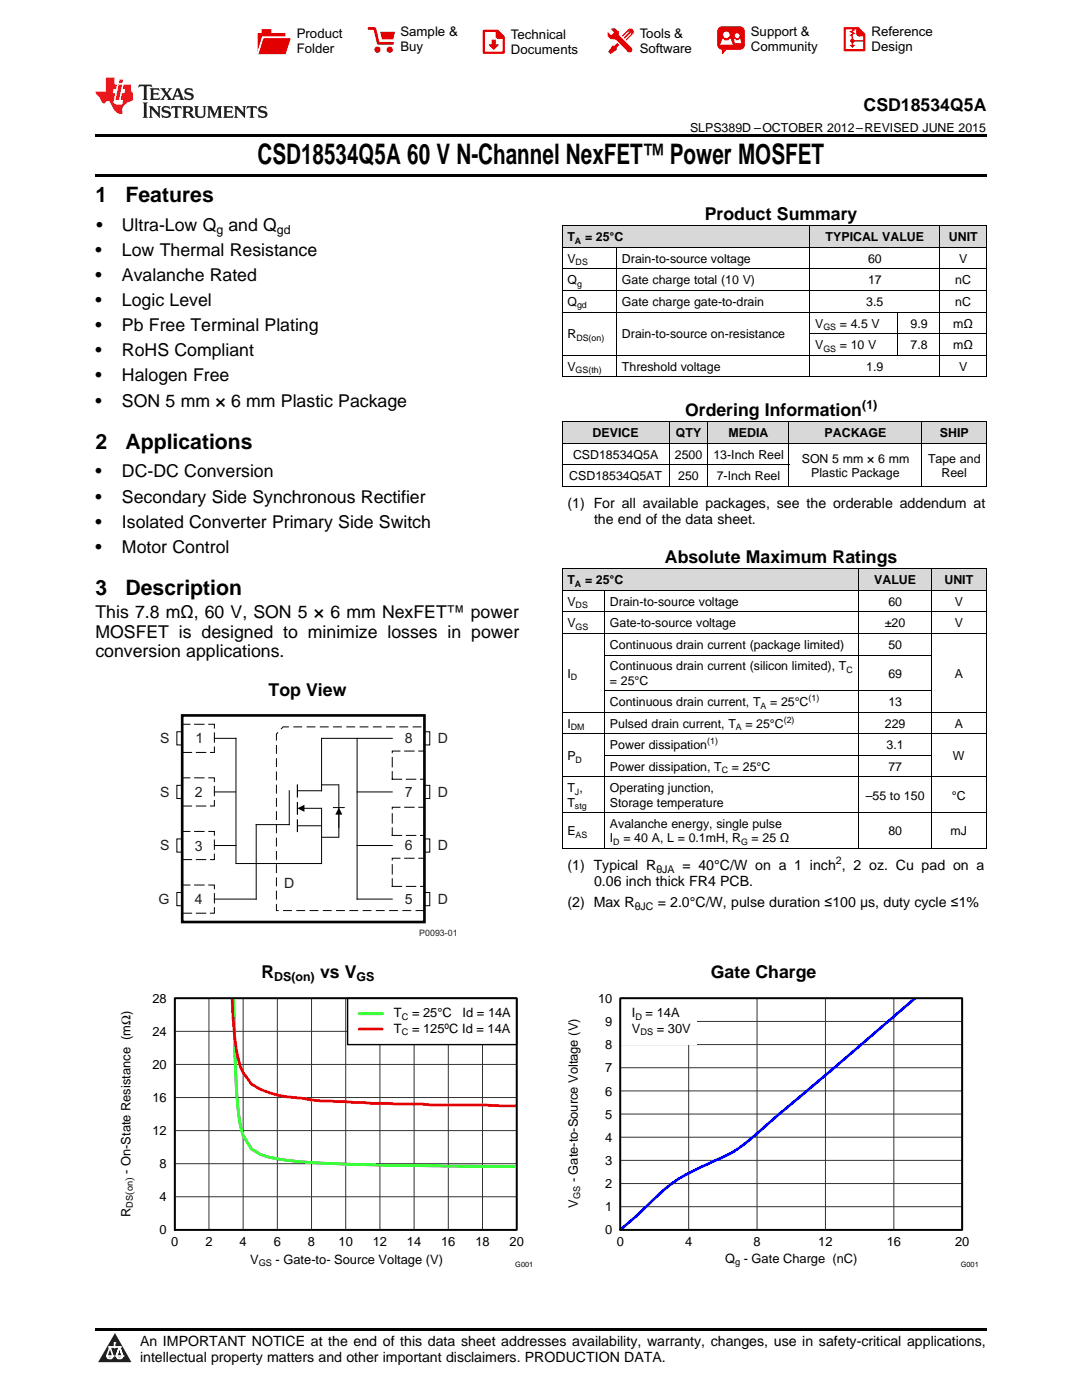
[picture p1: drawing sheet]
<svg xmlns="http://www.w3.org/2000/svg" width="216mm" height="279mm" viewBox="0 0 216 279" stroke-linecap="round" stroke-linejoin="round" font-family="sans-serif">
<g fill="#d8d8d8">
<path d="M112.2 113.6h8.4v4.3h-8.4z"/>
<path d="M120.6 113.6h50.8v4.3h-50.8z"/>
<path d="M171.4 113.6h14.4v4.3h-14.4z"/>
<path d="M185.8 113.6h11v4.3h-11z"/>
<path d="M112.2 84.2h21.4v4.3h-21.4z"/>
<path d="M133.6 84.2h7.7v4.3h-7.7z"/>
<path d="M141.3 84.2h16.2v4.3h-16.2z"/>
<path d="M157.5 84.2h26.5v4.3h-26.5z"/>
<path d="M184 84.2h12.8v4.3h-12.8z"/>
<path d="M112.2 45.1h10.8v4.3h-10.8z"/>
<path d="M123 45.1h38.6v4.3h-38.6z"/>
<path d="M161.6 45.1h17.6v4.3h-17.6z"/>
<path d="M179.2 45.1h8.4v4.3h-8.4z"/>
<path d="M187.6 45.1h9.2v4.3h-9.2z"/>
</g>
<path d="M22.9 266l3.3 5.9h-6.6z" fill="#231f20"/>
<path d="M21.3 270.6h1.2l-.3 .5h-.3a.53 .53 0 0 1-.6-.5z" fill-rule="evenodd" fill="#fff"/>
<path d="M21.3 270.6h1.2l-.3 .5h-.3a.53 .53 0 0 1-.6-.5z" fill="none" stroke="#231f20" stroke-width=".33"/>
<path d="M21.3 270.6l1.2 .1-.3 .4h-.5z" fill="none" stroke="#fff" stroke-width=".33"/>
<path d="M22.9 268.9h.1" fill="none" stroke="#fff" stroke-width=".33"/>
<path d="M22.9 268v.9z" fill="#fff"/>
<path d="M22.9 268v.9z" fill="none" stroke="#fff" stroke-width=".33"/>
<circle cx="22.9" cy="268" r=".16" fill="#fff"/>
<path d="M21.8 268.8h.1" fill="none" stroke="#fff" stroke-width=".33"/>
<path d="M21.8 268.8h2.2z" fill="#fff"/>
<path d="M21.8 268.8h2.2z" fill="none" stroke="#fff" stroke-width=".33"/>
<circle cx="24" cy="268.8" r=".16" fill="#fff"/>
<path d="M23.2 270.6h.1" fill="none" stroke="#fff" stroke-width=".33"/>
<path d="M23.8 268.8l-.6 1.8z" fill="#fff"/>
<path d="M23.8 268.8l-.6 1.8z" fill="none" stroke="#fff" stroke-width=".33"/>
<path d="M23.8 268.8l.7 1.8z" fill="#fff"/>
<path d="M23.8 268.8l.7 1.8z" fill="none" stroke="#fff" stroke-width=".33"/>
<path d="M24.4 270.6h.1" fill="none" stroke="#fff" stroke-width=".33"/>
<circle cx="21.3" cy="270.6" r=".16" fill="#fff"/>
<path d="M22 268.8l-.7 1.8z" fill="#fff"/>
<path d="M22 268.8l-.7 1.8z" fill="none" stroke="#fff" stroke-width=".33"/>
<path d="M22 268.8l.5 1.8z" fill="#fff"/>
<path d="M22 268.8l.5 1.8z" fill="none" stroke="#fff" stroke-width=".33"/>
<circle cx="22.5" cy="270.6" r=".16" fill="#fff"/>
<path d="M23.3 270.6h1.2a.63 .63 0 0 1-.6 .5 .63 .63 0 0 1-.6-.5z" fill-rule="evenodd" fill="#fff"/>
<path d="M23.3 270.6h1.2a.63 .63 0 0 1-.6 .5 .63 .63 0 0 1-.6-.5z" fill="none" stroke="#231f20" stroke-width=".33"/>
<path d="M23.3 270.6h1.2l-.4 .5h-.5z" fill="none" stroke="#fff" stroke-width=".33"/>
<path d="M23.2 270.6h.1" fill="none" stroke="#fff" stroke-width=".33"/>
<circle cx="24.5" cy="270.6" r=".16" fill="#fff"/>
<path d="M19 265.1h177.8v.5h-177.8z" fill="#000"/>
<path d="M34.9 199.2h68.2v46.2h-68.2z" fill="none" stroke="#000" stroke-width=".28"/>
<g fill="none" stroke="#333" stroke-width=".2">
<path d="M34.9 199.2h68.2v46.2h-68.2zM41.7 199.2v46.2M48.5 199.2v46.2M55.3 199.2v46.2M62.2 199.2v46.2M69 199.2v46.2M75.8 199.2v46.2M82.6 199.2v46.2M89.5 199.2v46.2M96.3 199.2v46.2M34.9 219h68.2M34.9 212.4h68.2"/>
<path d="M34.9 205.8h68.2M34.9 238.8h68.2M34.9 232.2h68.2M34.9 225.6h68.2"/>
</g>
<path d="M46.6 199.2l.2 9.6 .4 8.3 .3 4.2a13.4 13.4 0 0 0 2.7 8.1 13.9 13.9 0 0 0 6.8 2.1 322.1 322.1 0 0 0 27.3 1.1l18.8 .2" fill="none" stroke="#0f0" stroke-width=".55"/>
<path d="M46.3 199.2a57.8 57.8 0 0 0 1.5 13.2l.7 1.7 1.7 2.3a20 20 0 0 0 10.3 2.8l3.4 .5 10.2 .5 10.2 .2 1.7 .1 17.1 .2" fill="none" stroke="#f00" stroke-width=".55"/>
<path d="M69.4 199.2h33.7v9.3h-33.7z" fill="#fff"/>
<path d="M69.4 199.2h33.7v9.3h-33.7zM123.8 199.2h68.2v46.2h-68.2z" fill="none" stroke="#000" stroke-width=".28"/>
<path d="M71.7 202.3h4.6" fill="none" stroke="#0f0" stroke-width=".55"/>
<path d="M71.7 205.4h4.6" fill="none" stroke="#f00" stroke-width=".55"/>
<path d="M34.9 199.2h68.2v46.2h-68.2z" fill="none" stroke="#000" stroke-width=".37"/>
<g fill="none" stroke="#333" stroke-width=".2">
<path d="M123.8 199.2h68.2v46.2h-68.2zM137.4 199.2v46.2M151.1 199.2v46.2M164.7 199.2v46.2M178.4 199.2v46.2M123.8 217.7h68.2M123.8 213.1h68.2M123.8 208.5h68.2M123.8 203.8h68.2M123.8 236.2h68.2M123.8 231.6h68.2M123.8 227h68.2"/>
<path d="M123.8 222.3h68.2M123.8 240.8h68.2"/>
</g>
<path d="M182.7 199.2l-27.9 23.7a64.4 64.4 0 0 1-8.3 6.9l-2.1 1.1a63.8 63.8 0 0 0-10.2 5.2l-1.6 1.2-5.6 5.4-3.2 2.7" fill="none" stroke="#00f" stroke-width=".55"/>
<path d="M123.8 199.2h15.2v9.3h-15.2z" fill="#fff"/>
<path d="M123.8 199.2h68.2v46.2h-68.2z" fill="none" stroke="#000" stroke-width=".37"/>
<g fill="none" stroke="#010202" stroke-width=".2">
<path d="M35.3 146h1.1v2.7h-1.1zM35.3 156.7h1.1v2.7h-1.1zM42.8 147.4h4.3v24.9M42.8 158h4.2M57.7 157.8v6.8h-6.6v14.8h-8.3M59.3 156.7v2.3M67.6 156.6v4.6M71.3 158h7M71.3 147.4v32h7M78.3 147.4h-14.1v10.4h-4.8M84.7 146h1.1v2.7h-1.1zM84.7 156.7h1.1v2.7h-1.1z"/>
<path d="M35.3 167.4h1.1v2.7h-1.1zM35.3 178.1h1.1v2.7h-1.1zM42.8 168.7h4.3M59.3 160.2v2.3M59.3 163.6v2.4M60.3 161.3h3.9v11h-17.1M66.5 161.2h2.2M71.3 168.7h7M84.7 167.4h1.1v2.7h-1.1zM84.7 178.1h1.1v2.7h-1.1z"/>
</g>
<path d="M36.4 142.8h48.3v41.2h-48.3z" fill="none" stroke="#010202" stroke-width=".53"/>
<path d="M36.4 144.5h6.4v5.7h-6.4zM36.4 155.2h6.4v5.7h-6.4zM78.3 149.9h6.4v5.6h-6.4zM36.4 165.9h6.4v5.7h-6.4zM36.4 176.6h6.4v5.6h-6.4zM78.3 161.1h6.4v5.6h-6.4zM78.3 171.3h6.4v5.6h-6.4z" fill="none" stroke="#010202" stroke-width=".2" stroke-dasharray="1.9 .9"/>
<path d="M84.7 181.7h-29.5v-35.2l1.3-1.4h28.2" fill="none" stroke="#010202" stroke-width=".2" stroke-dasharray="1.8 .9" stroke-linecap="butt"/>
<path d="M59.3 161.3l1.4-.7v1.4z" fill="#010202"/>
<path d="M67.6 162.1v3.2" fill="none" stroke="#010202" stroke-width=".2"/>
<path d="M67.6 161.2l.7 1.4h-1.4z" fill="#010202"/>
<path d="M64.2 156.6h3.4M59.3 164.8h4.9M67.6 161.2v5.9h-3.4" fill="none" stroke="#010202" stroke-width=".2"/>
<g fill="none" stroke="#000" stroke-width=".2">
<path d="M112.2 58h84.6M112.2 53.7h84.6M112.2 49.4h84.6M112.2 45.1h84.6M112.2 45.1v30.1M123 49.4v25.8M161.6 45.1v30.1M187.6 45.1v30.1M196.8 45.1v30.1M112.2 75.2h84.6M112.2 70.9h84.6M112.2 62.3h84.6"/>
<path d="M161.6 66.6h35.2M179.2 62.3v8.6M112.2 97.1h84.6M112.2 92.8h45.3M112.2 88.5h84.6M112.2 84.2h84.6M112.2 84.2v13M133.5 84.2v13M141.2 84.2v13M157.4 84.2v13M184 84.2v13M196.8 84.2v13"/>
<path d="M112.2 117.8h84.6M112.2 113.5h84.6M112.2 113.6v55.8M120.6 117.9v51.5M171.4 113.6v55.8M185.8 113.6v55.8M196.8 113.6v55.8M112.2 126.4h84.6M112.2 122.1h84.6M120.6 137.8h65.2M120.6 130.7h65.2M112.2 155.1h84.6"/>
<path d="M112.2 146.5h84.6M112.2 142.2h84.6M120.6 150.8h65.2M112.2 169.3h84.6M112.2 162.2h84.6"/>
</g>
<path d="M19 34.8h177.8v.5h-177.8zM19 26.8h177.8v.6h-177.8zM112.2 97.1l.1 .1zM141.1 97.1l.2 .1zM157.4 97.1l.1 .1zM183.9 97.1l.1 .1zM196.7 97.1l.1 .1z" fill="#000"/>
<path d="M27.7 16.9l-.1 .6 .6-.3h.5v.2v2.2l-.2 .4h1l-.2-.4v-2.2v-.2h.5l.6 .3-.2-.6zM29.9 17.6l.2 .4v1.6l-.2 .4h1.9l.1-.6a1.09 1.09 0 0 1-1.3 .1v-.6h.6l.4 .2v-.7l-.2 .2h-.8v-.6l.2-.1a1.01 1.01 0 0 1 1 .3l-.1-.6zM32 17.6l.9 1.2-1 1.2h.9l-.2-.3 .5-.7 .5 .7-.3 .3h1.7l-.2-.3 .1-.4h1l.1 .4-.2 .3h1l-.3-.4-.7-2h-.5l-1 2.2-.8-1.1 .9-1.1h-.9l.2 .2-.4 .7-.4-.7 .2-.2zM35.4 18l.4 1h-.8zM37 17.7a.66 .66 0 0 0-.2 .8 .66 .66 0 0 0 .6 .4l.7 .2 .1 .2a.8 .8 0 0 1-.7 .4 .8 .8 0 0 1-.7-.5l.1 .8 .2-.2a.94 .94 0 0 0 1.1 .1 .94 .94 0 0 0 .4-.9 1.48 1.48 0 0 0-1.3-.6v-.4a1.1 1.1 0 0 1 1.2 .2l-.2-.6-.2 .1-.5-.1zM28.5 20.4l.2 .4v2.3l-.2 .4h1l-.2-.4v-2.3l.2-.4zM29.7 21.2l.2 .4v1.5l-.2 .4h.8l-.3-.4 .1-1.3 1.6 1.8v-2l.2-.4h-.7l.2 .2v1.1l-1.2-1.3zM32.5 21.3a.66 .66 0 0 0-.2 .8 .66 .66 0 0 0 .6 .4l.6 .2 .2 .2a.8 .8 0 0 1-.8 .4 .8 .8 0 0 1-.7-.5l.2 .7 .2-.1a.94 .94 0 0 0 1 .1 .94 .94 0 0 0 .5-1 1.47 1.47 0 0 0-1.3-.6l-.1-.3a1.1 1.1 0 0 1 1.3 .2l-.2-.6-.2 .1-.5-.2zM34.3 21.2l-.2 .6a.64 .64 0 0 1 .8-.3v1.6l-.2 .4h1l-.3-.4 .1-1.6a.66 .66 0 0 1 .8 .3l-.2-.6zM36.3 21.2l.3 .4v1.5l-.3 .4h1l-.2-.2v-.7h.5l.1 .1a.8 .8 0 0 0 1.2 .7l-1-1a.62 .62 0 0 0 .6-.5 .62 .62 0 0 0-.6-.7zM37.1 21.5h.1a.48 .48 0 0 1 .6 0 .48 .48 0 0 1 .1 .6l-.2 .1-.6 .1zM38.7 21.2l.2 .2a2.29 2.29 0 0 0 .4 2 1.05 1.05 0 0 0 1.7-.7v-1.3l.2-.2h-.8l.2 .4v1.1a.61 .61 0 0 1-.6 .6 .61 .61 0 0 1-.6-.6v-1.1l.3-.4zM41.3 21.2l.3 .4v1.5l-.3 .4h.8l-.2-.4v-1.4l.8 1.9 .9-1.9v1.4l-.2 .4h.9l-.2-.4v-1.5l.2-.4h-.8l-.7 1.5-.6-1.5zM44.5 21.2l.2 .4v1.5l-.2 .4h1.9l.2-.6a1.1 1.1 0 0 1-1.4 .2v-.7h.6l.4 .2v-.6l-.2 .1-.8 .1v-.6l.2-.1a1.02 1.02 0 0 1 1.1 .2l-.2-.5zM46.7 21.2l.2 .4v1.5l-.2 .4h.8l-.3-.4 .1-1.3 1.6 1.8v-2l.2-.4h-.7l.2 .2v1.1l-1.2-1.3zM49.3 21.2l-.1 .6a.64 .64 0 0 1 .8-.3v1.6l-.3 .4h1l-.2-.4v-1.6a.66 .66 0 0 1 .8 .3l-.1-.6zM51.7 21.3a.66 .66 0 0 0-.2 .7 .66 .66 0 0 0 .7 .5l.6 .2 .1 .2a.8 .8 0 0 1-.7 .4 .8 .8 0 0 1-.7-.5l.1 .7 .2-.1a.94 .94 0 0 0 1.1 .1 .94 .94 0 0 0 .4-1 1.48 1.48 0 0 0-1.2-.6l-.1-.3a1.1 1.1 0 0 1 1.2 .2l-.2-.6-.1 .1-.6-.2z" fill="#231f20"/>
<path d="M21.1 15.5v2.8h-2v.4l.9 .9a.96 .96 0 0 0 1 1 .59 .59 0 0 1 .5-.4 .59 .59 0 0 1 .5 .3l.4 .8a1.61 1.61 0 0 0 2.1 1.3 1.63 1.63 0 0 1 1.1-2.2l.9-.3v-1.5a1.6 1.6 0 0 1-.4-1.7h-1.4l-.2 .9h.5l-.2 .8h-.5l-.2 1v.3h.5l-.2 .9h-.7a.74 .74 0 0 1-1-.6l.3-1.6h-.5l.2-.8h.5l.1-.9h-.4v-1.4zM23.7 16.9l-.7 3h.8l.6-3zM23.8 15.9l-.1 .7h.7l.2-.7z" fill="#ee1d23"/>
<g fill="#d60000">
<path d="M52.2 5.8h2v.8h2.7v4.2h-5.5v-4.2h.8z" fill-rule="evenodd"/>
<path d="M52.5 7.5h5.6l-1.1 3.3h-5.6z" fill-rule="evenodd"/>
</g>
<path d="M52.4 7.4h5.7v.1h-5.6l-1.1 3.3z" fill-rule="evenodd" fill="#fff"/>
<path d="M52.4 7.4h5.7v.1h-5.6l-1.1 3.3z" fill="none" stroke="#fff" stroke-width=".2"/>
<path d="M73.6 5.7h1.2l.7 2.9h2.8" fill="none" stroke="#d60000" stroke-width=".55"/>
<g fill="#d60000">
<path d="M75.9 6.3h2.9l-.3 1.6h-2.3z" fill-rule="evenodd"/>
<circle cx="75.3" cy="9.9" r=".62"/>
<circle cx="77.8" cy="9.9" r=".62"/>
</g>
<path d="M96.6 6.2h2.7l1.2 1.2v3.1h-3.9z" fill="none" stroke="#d60000" stroke-width=".44"/>
<g fill="#d60000">
<path d="M98.1 7.9h.8v1h.6l-1 1.1-.9-1v-.1h.5z" fill-rule="evenodd"/>
<path d="M98.9 6.2h.4l1.2 1.2v.4h-1.2l-.4-.4z" fill-rule="evenodd"/>
<path d="M122 5.7h.8l.6 .6 .1 .7 2.5 2.5-.7 .8-2.4-2.3-1.1-.2-.6-.6v-.8l.8 .6 .4-.4v-.2l-.4-.5z" fill-rule="evenodd"/>
<path d="M122.2 9.1h.5l.5-.5 .4 .4-.5 .5-.1 .4-1.2 .9-.4-.5z" fill-rule="evenodd"/>
<path d="M125.3 5.9a.67 .67 0 0 1 1 0 .67 .67 0 0 1 0 .9z" fill-rule="evenodd"/>
<path d="M125.3 5.9l1 .9-1.2 1.2h-.2v-.2l.9-.9 .1-.2h-.2l-1 1h-.2v-.2l1-1v-.2h-.2l-1 1h-.2v-.2z" fill-rule="evenodd"/>
<circle cx="125.6" cy="9.9" r=".54"/>
</g>
<path d="M123.4 6.3l-.1 .7" fill="none" stroke="#d60000" stroke-width=".2"/>
<g fill="#d60000">
<path d="M143.4 5.5l.7-.2h3.6a.95 .95 0 0 1 .9 .9v2.8a.95 .95 0 0 1-.9 .9h-3.6a.95 .95 0 0 1-1-.9v-2.8z" fill-rule="evenodd"/>
<path d="M144 9.9h1l-.8 .9h-.2z" fill-rule="evenodd"/>
</g>
<g fill="#fff">
<path d="M146.6 8.6h1.3z"/>
<path d="M144.1 7.8h.3l.1 .2h.8l.2-.2h.3l.4 1.1h-2.5z" fill-rule="evenodd"/>
<path d="M146.5 7.8h.2l.2 .2h.5l.1-.2h.2l.2 .8h-1.3z" fill-rule="evenodd"/>
<circle cx="144.9" cy="6.9" r=".65"/>
<circle cx="147.1" cy="7.1" r=".48"/>
</g>
<path d="M168.5 5.6h2.7l1.3 1.3v3.1h-4z" fill="none" stroke="#d60000" stroke-width=".44"/>
<path d="M170.1 7.3v1.8M170.1 8.1h2.3" fill="none" stroke="#d60000" stroke-width=".3"/>
<g fill="#d60000">
<path d="M170.9 5.6h.3l1.3 1.3v.4h-1.1l-.5-.6z" fill-rule="evenodd"/>
<circle cx="170.1" cy="8.1" r=".42"/>
<circle cx="171.4" cy="6.7" r=".55"/>
</g>
<g fill="#d60000">
<path d="M169.5 9h1.2l-.6 .5z"/>
<path d="M169.8 5.8h.6l.3 .2-.6 .3 .6 .4-.7 .3 .2 .3h-.2l-.5-.3 .6-.3-.6-.4 .6-.3z"/>
</g>
<text font-size="5.6" x="51.4" y="32.8">CSD18534Q5A 60 V N-Channel NexFET™ Power MOSFET</text>
<g font-size="4.2">
<text x="19" y="40.4">1</text>
<text x="25" y="40.4">Features</text>
<text x="19" y="89.6">2</text>
<text x="25" y="89.6">Applications</text>
<text x="19" y="118.7">3</text>
<text x="25" y="118.7">Description</text>
</g>
<g font-size="3.5">
<text x="172.3" y="22.2">CSD18534Q5A</text>
<text x="19.2" y="46.1">•</text>
<text x="24.3" y="46.1">Ultra-Low Q and Q</text>
<text x="140.7" y="43.9">Product Summary</text>
<text x="19" y="51.1">•</text>
<text x="24.3" y="51.1">Low Thermal Resistance</text>
<text x="19" y="56.1">•</text>
<text x="24.3" y="56.1">Avalanche Rated</text>
<text x="19" y="61.1">•</text>
<text x="24.3" y="61.1">Logic Level</text>
<text x="19" y="66.1">•</text>
<text x="19" y="71.1">•</text>
<text x="24.3" y="66.1">Pb Free Terminal Plating</text>
<text x="24.3" y="71.1">RoHS Compliant</text>
<text x="19" y="76.1">•</text>
<text x="24.3" y="76.1">Halogen Free</text>
<text x="19" y="81.1">•</text>
<text x="24.3" y="81.1">SON 5 mm × 6 mm Plastic Package</text>
<text x="136.7" y="83">Ordering Information</text>
<text x="19" y="95.3">•</text>
<text x="24.3" y="95.3">DC-DC Conversion</text>
<text x="19" y="100.3">•</text>
<text x="24.3" y="100.3">Secondary Side Synchronous Rectifier</text>
<text x="19" y="105.3">•</text>
<text x="24.3" y="105.3">Isolated Converter Primary Side Switch</text>
<text x="19" y="110.3">•</text>
<text x="24.3" y="110.3">Motor Control</text>
<text x="132.7" y="112.3">Absolute Maximum Ratings</text>
<text x="19" y="123.4">This 7.8 mΩ, 60 V, SON 5 × 6 mm NexFET™ power</text>
<text x="19" y="127.3">MOSFET is designed to minimize losses in power</text>
<text x="19" y="131.2">conversion applications.</text>
<text x="53.6" y="138.9">Top View</text>
<text x="52.2" y="195.1">R</text>
<text x="63.9" y="195.1">vs V</text>
<text x="141.9" y="195.1">Gate Charge</text>
</g>
<g font-size="2.8">
<text x="113.2" y="101.4">(1) For all available packages, see the orderable addendum at</text>
<text x="118.5" y="104.6">the end of the data sheet.</text>
<text x="113.2" y="173.6">(1) Typical R</text>
<text x="136.2" y="173.6">= 40°C/W on a 1 inch , 2 oz. Cu pad on a</text>
<text x="118.5" y="176.8">0.06 inch thick FR4 PCB.</text>
<text x="113.2" y="181">(2) Max R</text>
<text x="131.2" y="181">= 2.0°C/W, pulse duration ≤100 μs, duty cycle ≤1%</text>
<text x="27.9" y="268.6">An IMPORTANT NOTICE at the end of this data sheet addresses availability, warranty, changes, use in safety-critical applications,</text>
<text x="27.9" y="271.8">intellectual property matters and other important disclaimers. PRODUCTION DATA.</text>
</g>
<g font-size="2.8" fill="#231f20">
<text x="31.9" y="148.3">S</text>
<text x="39" y="148.4">1</text>
<text x="80.8" y="148.3">8</text>
<text x="87.4" y="148.4">D</text>
<text x="31.9" y="159">S</text>
<text x="38.9" y="159.1">2</text>
<text x="80.8" y="159">7</text>
<text x="87.4" y="159.1">D</text>
<text x="31.9" y="169.7">S</text>
<text x="38.8" y="169.7">3</text>
<text x="80.8" y="169.7">6</text>
<text x="87.4" y="169.7">D</text>
<text x="56.7" y="177.1">D</text>
<text x="31.6" y="180.4">G</text>
<text x="38.9" y="180.4">4</text>
<text x="80.8" y="180.4">5</text>
<text x="87.4" y="180.4">D</text>
</g>
<g font-size="2.6">
<text x="59.2" y="7.6">Product</text>
<text x="59.2" y="10.6">Folder</text>
<text x="79.9" y="7.3">Sample &amp;</text>
<text x="79.9" y="10.2">Buy</text>
<text x="102" y="7.8">Technical</text>
<text x="102" y="10.8">Documents</text>
<text x="127.6" y="7.6">Tools &amp;</text>
<text x="127.6" y="10.6">Software</text>
<text x="149.8" y="7.2">Support &amp;</text>
<text x="149.8" y="10.2">Community</text>
<text x="173.9" y="7.3">Reference</text>
<text x="173.9" y="10.2">Design</text>
<text x="30.4" y="200.1">28</text>
<text x="78.6" y="203">T</text>
<text x="82.2" y="203">= 25°C</text>
<text x="92.3" y="203">Id = 14A</text>
<text x="119.3" y="200.1">10</text>
<text x="126.1" y="203">I</text>
<text x="128.8" y="203">= 14A</text>
<text x="30.4" y="206.8">24</text>
<text x="78.6" y="206.1">T</text>
<text x="82.2" y="206.1">= 125ºC Id = 14A</text>
<text x="120.8" y="209.4">8</text>
<text x="120.8" y="204.8">9</text>
<text x="126.1" y="206.1">V</text>
<text x="131.1" y="206.1">= 30V</text>
<text x="30.4" y="213.4">20</text>
<text x="120.8" y="214">7</text>
<text x="30.4" y="220">16</text>
<text x="120.8" y="218.6">6</text>
<text x="30.4" y="226.6">12</text>
<text x="120.8" y="227.9">4</text>
<text x="120.8" y="223.3">5</text>
<text x="31.9" y="233.2">8</text>
<text x="120.8" y="232.5">3</text>
<text x="26.1" y="234.3" transform="rotate(-90 26.1 234.3)">- On-State Resistance (mΩ)</text>
<text x="31.9" y="239.8">4</text>
<text x="115.3" y="236" transform="rotate(-90 115.3 236)">- Gate-to-Source Voltage (V)</text>
<text x="120.8" y="237.1">2</text>
<text x="26.1" y="242.9" transform="rotate(-90 26.1 242.9)">R</text>
<text x="115.3" y="241" transform="rotate(-90 115.3 241)">V</text>
<text x="120.8" y="241.7">1</text>
<text x="31.9" y="246.4">0</text>
<text x="34.2" y="248.6">0</text>
<text x="41" y="248.6">2</text>
<text x="47.8" y="248.6">4</text>
<text x="54.6" y="248.6">6</text>
<text x="61.4" y="248.6">8</text>
<text x="67.6" y="248.6">10</text>
<text x="74.4" y="248.6">12</text>
<text x="81.2" y="248.6">14</text>
<text x="88" y="248.6">16</text>
<text x="94.9" y="248.6">18</text>
<text x="101.7" y="248.6">20</text>
<text x="120.8" y="246.4">0</text>
<text x="123.1" y="248.6">0</text>
<text x="136.7" y="248.6">4</text>
<text x="144.7" y="252">Q - Gate Charge (nC)</text>
<text x="150.3" y="248.6">8</text>
<text x="163.3" y="248.6">12</text>
<text x="176.9" y="248.6">16</text>
<text x="190.6" y="248.6">20</text>
<text x="49.9" y="252.3">V</text>
<text x="55" y="252.3">- Gate-to- Source Voltage (V)</text>
</g>
<g font-size="2.5">
<text x="137.7" y="26.3">SLPS389D –OCTOBER 2012–REVISED JUNE 2015</text>
<text x="43.2" y="46.8">g</text>
<text x="55.2" y="46.8">gd</text>
<text x="113.2" y="48.2">T</text>
<text x="113.2" y="52.5">V</text>
<text x="116.7" y="48.2">= 25°C</text>
<text x="124.1" y="52.5">Drain-to-source voltage</text>
<text x="164.7" y="48.2">TYPICAL VALUE</text>
<text x="173.2" y="52.5">60</text>
<text x="189.3" y="48.2">UNIT</text>
<text x="191.4" y="52.5">V</text>
<text x="113.2" y="56.8">Q</text>
<text x="124.1" y="56.8">Gate charge total (10 V)</text>
<text x="173.2" y="56.8">17</text>
<text x="190.6" y="56.8">nC</text>
<text x="113.2" y="61.1">Q</text>
<text x="124.1" y="61.1">Gate charge gate-to-drain</text>
<text x="162.7" y="65.4">V</text>
<text x="167.6" y="65.4">= 4.5 V</text>
<text x="172.9" y="61.1">3.5</text>
<text x="181.7" y="65.4">9.9</text>
<text x="190.2" y="65.4">mΩ</text>
<text x="190.6" y="61.1">nC</text>
<text x="113.2" y="67.5">R</text>
<text x="124.1" y="67.5">Drain-to-source on-resistance</text>
<text x="162.7" y="69.7">V</text>
<text x="167.6" y="69.7">= 10 V</text>
<text x="181.7" y="69.7">7.8</text>
<text x="190.2" y="69.7">mΩ</text>
<text x="113.2" y="74">V</text>
<text x="124.1" y="74">Threshold voltage</text>
<text x="172.9" y="74">1.9</text>
<text x="191.4" y="74">V</text>
<text x="172" y="81.6">(1)</text>
<text x="118.3" y="87.3">DEVICE</text>
<text x="134.9" y="87.3">QTY</text>
<text x="145.4" y="87.3">MEDIA</text>
<text x="164.5" y="87.3">PACKAGE</text>
<text x="187.5" y="87.3">SHIP</text>
<text x="113.6" y="95.9">CSD18534Q5AT</text>
<text x="114.3" y="91.6">CSD18534Q5A</text>
<text x="134.7" y="91.6">2500</text>
<text x="135.3" y="95.9">250</text>
<text x="142.3" y="91.6">13-Inch Reel</text>
<text x="143" y="95.9">7-Inch Reel</text>
<text x="160" y="92.3">SON 5 mm × 6 mm</text>
<text x="161.9" y="95.1">Plastic Package</text>
<text x="185.2" y="92.3">Tape and</text>
<text x="187.9" y="95.1">Reel</text>
<text x="113.2" y="116.6">T</text>
<text x="116.7" y="116.6">= 25°C</text>
<text x="174.4" y="116.6">VALUE</text>
<text x="188.5" y="116.6">UNIT</text>
<text x="113.2" y="120.9">V</text>
<text x="113.2" y="125.2">V</text>
<text x="121.7" y="120.9">Drain-to-source voltage</text>
<text x="121.7" y="125.2">Gate-to-source voltage</text>
<text x="176.6" y="125.2">±20</text>
<text x="177.3" y="120.9">60</text>
<text x="190.5" y="120.9">V</text>
<text x="190.5" y="125.2">V</text>
<text x="121.7" y="129.5">Continuous drain current (package limited)</text>
<text x="177.3" y="129.5">50</text>
<text x="113.2" y="135.2">I</text>
<text x="121.7" y="133.8">Continuous drain current (silicon limited), T</text>
<text x="121.7" y="136.6">= 25°C</text>
<text x="177.3" y="135.2">69</text>
<text x="190.5" y="135.2">A</text>
<text x="121.7" y="140.9">Continuous drain current, T</text>
<text x="153.7" y="140.9">= 25°C</text>
<text x="177.3" y="140.9">13</text>
<text x="113.2" y="145.2">I</text>
<text x="121.7" y="145.2">Pulsed drain current, T</text>
<text x="121.7" y="149.5">Power dissipation</text>
<text x="148.7" y="145.2">= 25°C</text>
<text x="176.6" y="145.2">229</text>
<text x="176.9" y="149.5">3.1</text>
<text x="190.5" y="145.2">A</text>
<text x="113.2" y="151.7">P</text>
<text x="121.7" y="153.8">Power dissipation, T</text>
<text x="146" y="153.8">= 25°C</text>
<text x="177.3" y="153.8">77</text>
<text x="190.1" y="151.7">W</text>
<text x="113.2" y="158.2">T ,</text>
<text x="113.2" y="161">T</text>
<text x="121.7" y="158.2">Operating junction,</text>
<text x="121.7" y="161">Storage temperature</text>
<text x="172.8" y="159.6">–55 to 150</text>
<text x="189.9" y="159.6">°C</text>
<text x="113.2" y="166.7">E</text>
<text x="121.7" y="165.3">Avalanche energy, single pulse</text>
<text x="177.3" y="166.7">80</text>
<text x="189.7" y="166.7">mJ</text>
<text x="121.7" y="168.1">I</text>
<text x="124.4" y="168.1">= 40 A, L = 0.1mH, R</text>
<text x="150" y="168.1">= 25 Ω</text>
<text x="54.7" y="195.8">DS(on)</text>
<text x="71.2" y="195.8">GS</text>
</g>
<g font-size="2.2">
<text x="26.5" y="238.5" transform="rotate(-90 26.5 238.5)">(</text>
<text x="26.5" y="235.7" transform="rotate(-90 26.5 235.7)">)</text>
</g>
<g font-size="2.1">
<text x="166.8" y="172.5">2</text>
<text x="131" y="174.2">θJA</text>
<text x="126.6" y="181.6">θJC</text>
</g>
<g font-size="1.8">
<text x="114.7" y="48.6">A</text>
<text x="114.9" y="53">DS</text>
<text x="115.1" y="57.3">g</text>
<text x="115.1" y="61.6">gd</text>
<text x="164.3" y="65.9">GS</text>
<text x="115" y="68">DS(on)</text>
<text x="164.3" y="70.2">GS</text>
<text x="114.9" y="74.5">GS(th)</text>
<text x="114.7" y="117.1">A</text>
<text x="114.9" y="121.4">DS</text>
<text x="114.9" y="125.7">GS</text>
<text x="113.9" y="135.7">D</text>
<text x="168.9" y="134.3">C</text>
<text x="151.8" y="141.4">A</text>
<text x="161.3" y="139.9">(1)</text>
<text x="113.9" y="145.7">DM</text>
<text x="141.1" y="148.6">(1)</text>
<text x="146.8" y="145.7">A</text>
<text x="156.4" y="144.3">(2)</text>
<text x="114.9" y="152.2">D</text>
<text x="144" y="154.3">C</text>
<text x="114.7" y="158.6">J</text>
<text x="114.7" y="161.5">stg</text>
<text x="114.9" y="167.2">AS</text>
<text x="122.4" y="168.6">D</text>
<text x="147.9" y="168.6">G</text>
<text x="80.2" y="203.5">C</text>
<text x="126.8" y="203.5">D</text>
<text x="80.2" y="206.6">C</text>
<text x="127.8" y="206.5">DS</text>
<text x="115.8" y="239.3" transform="rotate(-90 115.8 239.3)">GS</text>
<text x="26.5" y="241" transform="rotate(-90 26.5 241)">DS on</text>
<text x="51.6" y="252.7">GS</text>
<text x="146.7" y="252.4">g</text>
</g>
<text font-size="1.8" fill="#231f20" x="83.7" y="186.9">P0093-01</text>
<g font-size="1.5">
<text x="102.8" y="252.8">G001</text>
<text x="191.7" y="252.8">G001</text>
</g>
</svg>
